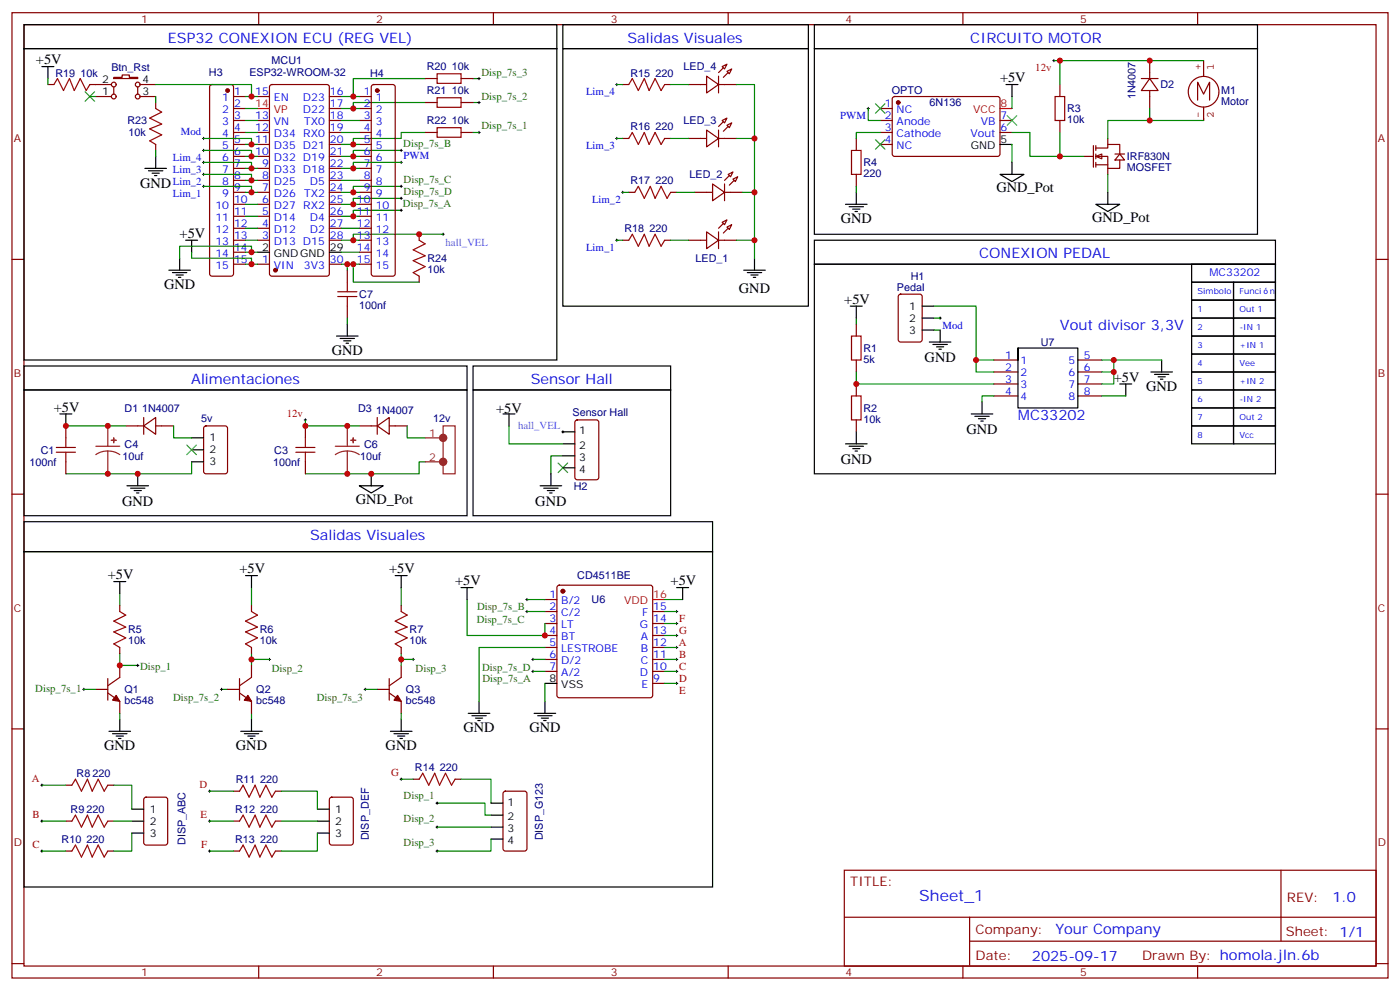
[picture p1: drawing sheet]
<svg xmlns="http://www.w3.org/2000/svg" width="412mm" height="292mm" viewBox="0 0 412 292" stroke-linecap="round" stroke-linejoin="round" font-family="sans-serif">
<g fill="none" stroke="#870000" stroke-width=".35">
<path d="M3.5 3.7h405.4v284.4h-405.4zM7.1 7.3h398.2v277.3h-398.2zM76.2 3.7v3.6M145.3 3.7v3.6M212.7 19.6l1.4-.7-.7 1.4zM214.5 3.7v3.6M283.6 3.7v3.6M338.7 17.9v5.2M352.8 3.7v3.6M14.1 24.9h1.8M26.5 24.9h6.3M28.2 28.4h4.6"/>
<path d="M33.5 22.8h2.5v-.7h2.1v.7h2.5v.3h-7.1zM33.5 25.6v2.1M40.6 25.6v2.1M41.3 24.9h4.6M41.3 28.4h4.6M45.9 30.2v1.8M62 25.1l.4-.2h5.7l.5 .2 .2 .5v55l-.2 .5-.5 .3h-5.7l-.5-.3-.2-.5v-55zM68.8 32h3.5M68.8 35.5h3.5M68.8 39h3.5M68.8 28.4h3.5M75.8 35.5h3.6"/>
<path d="M75.8 39h3.6M75.8 28.4h3.6M79.6 25.1l.5-.2h16.2l.7 .4v55.3l-.4 .7-16.5 .1-.7-.5v-55.3zM97 32h3.5M97 35.5h3.5M97 39h3.5M97 28.4h3.5M105.8 32h3.6M105.8 35.5h3.6M105.8 39h3.6M105.8 28.4h3.6M109.6 25.1l.5-.2h5.6l.5 .2 .2 .5v55l-.2 .5-.5 .3h-5.6l-.5-.3-.2-.5v-55z"/>
<path d="M125.2 39h3.6M125.2 23.1h3.6M125.2 30.2h3.6M135.8 39h3.5M135.8 23.1h3.5M135.8 30.2h3.5M183.4 24.9h1.8M195.8 24.9h1.8M202.8 24.9h5.3M208.1 22.4l3.6 2.5-3.6 2.5zM208.1 38.3l3.6 2.5-3.6 2.5zM211.7 24.9h5.3"/>
<path d="M211.7 22.4v5M211.7 38.3v5M212.7 35.5l1.4-.7-.7 1.4zM214.1 21l1.4-.7-.7 1.4zM214.1 36.9l1.4-.7-.7 1.4zM259.3 32h3.5M259.3 35.5h3.5M259.3 39h3.5M263.1 28.6l.4-.2 30.6 .1 .5 .6-.1 16.5-.6 .5-30.6-.1-.5-.6v-16.3zM294.6 35.5h3.5M294.6 39h3.5M312.2 24.9v3.5"/>
<path d="M312.2 35.5v3.5M336.2 23.1h4.9M338.7 23.1l2.4 3.6h-4.9zM338.7 26.7v5.3M45.9 42.5v1.8M68.8 42.5h3.5M68.8 46.1h3.5M68.8 56.7h3.5M68.8 53.1h3.5M68.8 49.6h3.5M75.8 42.5h3.6M75.8 46.1h3.6"/>
<path d="M75.8 56.7h3.6M75.8 53.1h3.6M75.8 49.6h3.6M97 42.5h3.5M97 46.1h3.5M97 56.7h3.5M97 53.1h3.5M97 49.6h3.5M105.8 42.5h3.6M105.8 46.1h3.6M105.8 56.7h3.6M105.8 53.1h3.6"/>
<path d="M105.8 49.6h3.6M183.4 40.8h1.8M185.2 56.7h1.8M195.8 40.8h1.8M197.6 56.7h1.7M202.8 40.8h5.3M204.6 56.7h5.3M209.9 54.2l3.5 2.5-3.5 2.4zM211.7 40.8h5.3M213.4 56.7h5.3M213.4 54.2v4.9M214.5 51.4l1.4-.7-.7 1.4z"/>
<path d="M215.9 52.8l1.4-.7-.7 1.4zM252.2 40.8v3.5M252.2 51.4v3.5M259.3 42.5h3.5M319.3 46.1h2.8M322.1 42.9v6.3M322.8 46.1h3.5v3.5h3.5v-2.5M322.8 43.6h3.5v-1.1h3.5v2.9M322.8 46.1l1.8-.7v1.4zM322.8 42.9v1.4M322.8 45.4v1.4M322.8 47.8v1.4"/>
<path d="M322.8 48.5h3.5M326.3 40.8v1.7M326.3 49.6v1.8M328.4 45.4h2.9M329.8 45.4l1.5 1.7h-2.9zM3.5 76.4h3.6M68.8 70.8h3.5M68.8 77.8h3.5M68.8 67.2h3.5M68.8 63.7h3.5M68.8 60.2h3.5M68.8 74.3h3.5"/>
<path d="M75.8 70.8h3.6M75.8 77.8h3.6M75.8 67.2h3.6M75.8 63.7h3.6M75.8 60.2h3.6M97 70.8h3.5M97 77.8h3.5M97 67.2h3.5M97 63.7h3.5M97 60.2h3.5M102.3 79.6v3.5M105.8 70.8h3.6"/>
<path d="M105.8 77.8h3.6M105.8 67.2h3.6M105.8 63.7h3.6M105.8 60.2h3.6M105.8 74.3h3.6M123.5 69v1.8M183.4 70.8h1.8M195.8 70.8h1.8M202.8 70.8h5.3M208.1 68.3l3.6 2.5-3.6 2.4zM211.7 68.3v4.9M211.7 70.8h5.3"/>
<path d="M212.7 65.5l1.4-.7-.7 1.4zM214.1 66.9l1.4-.7-.7 1.4zM405.3 76.4h3.6M102.3 90.2v3.5M123.5 81.4v1.7M252.2 95.5v3.5M264.8 86.8l.5-.2h5.6l.7 .5v12.9l-.4 .7-5.9 .1-.7-.5v-13zM252.2 106v3.6M252.2 113.1v3.5M292.8 106h7.1M292.8 109.6h7.1M292.8 113.1h7.1"/>
<path d="M292.8 116.6h7.1M317.5 106h7.1M317.5 109.6h7.1M317.5 113.1h7.1M317.5 116.6h7.1M19.4 125.4v3.6M19.4 136v3.6M37 125.4h5.3M42.3 125.4l3.6-2.4v4.9zM42.3 123v4.9M45.9 125.4h5.3M60.2 125.7l.5-.3h5.6l.7 .5v13l-.4 .6-5.9 .1-.7-.5v-12.9z"/>
<path d="M90 125.4v3.6M90 136v3.6M105.8 125.4h5.3M111.1 125.4l3.6-2.4v4.9zM111.1 123v4.9M114.7 125.4h5.2M169.6 123.9l.4-.2h5.7l.6 .4 .1 16.5-.5 .7h-5.9l-.6-.4-.1-16.5zM252.2 123.7v3.5M3.5 145.6h3.6M405.3 145.6h3.6M35.3 178.4v1.7M74.1 178.4v1.7"/>
<path d="M118.2 178.4v1.7M160.5 176.6h3.5M164.3 172.6l.4-.2h26.9l.5 .2 .2 .5v31.7l-.3 .5-.4 .2h-26.9l-.5-.2-.2-.5v-31.7zM31.7 199.9v6.3M35.3 190.7v1.8M35.3 196v3.5l-3.6 2.5M70.6 199.9v6.3M74.1 190.7v1.8M74.1 196v3.5l-3.5 2.5M114.7 199.9v6.3M118.2 190.7v1.8M118.2 196v3.5l-3.5 2.5"/>
<path d="M160.5 180.1h3.5M160.5 183.7h3.5M160.5 187.2h3.5M160.5 190.7h3.5M160.5 194.2h3.5M160.5 197.8h3.5M192.3 180.1h3.5M192.3 183.7h3.5M192.3 187.2h3.5M192.3 190.7h3.5M192.3 194.2h3.5M192.3 197.8h3.5"/>
<path d="M3.5 214.7h3.6M28.2 203.1h3.5M31.7 204.1l3.6 2.5v3.5M67 203.1h3.6M70.6 204.1l3.5 2.5v3.5M111.1 203.1h3.6M114.7 204.1l3.5 2.5v3.5M192.3 201.3h3.5M405.3 214.7h3.6M19.4 231.3h1.8M31.7 231.3h1.8M42.6 235l.4-.2h5.7l.6 .4 .1 13-.5 .7h-5.9l-.6-.4-.1-13z"/>
<path d="M68.8 233h1.8M81.1 233h1.8M97.2 235l.5-.2h5.7l.6 .4 .1 13-.5 .7h-5.9l-.6-.4-.1-13zM121.7 229.5h1.8M134.1 229.5h1.7M148.4 233.3l.5-.3h5.6l.7 .5v16.5l-.4 .6-5.9 .1-.7-.5v-16.4zM19.4 241.9h1.8M19.4 250.7h1.8M31.7 241.9h1.8M31.7 250.7h1.8M68.8 241.9h1.8M68.8 250.7h1.8"/>
<path d="M81.1 241.9h1.8M81.1 250.7h1.8M248.7 256.3h156.6v28.3h-156.6zM377.3 256.4v20.8M248.7 270.2h156.5M285.6 277.2h119.6M285.6 270.2v14.1M3.5 283.8h3.6M76.2 284.6v3.5M145.3 284.6v3.5M214.5 284.6v3.5M283.6 284.6v3.5"/>
<path d="M352.8 284.6v3.5M405.3 283.8h3.6"/>
<circle cx="33.5" cy="24.9" r=".71"/>
<circle cx="33.5" cy="28.4" r=".71"/>
<circle cx="40.6" cy="24.9" r=".71"/>
<circle cx="40.6" cy="28.4" r=".71"/>
</g>
<g fill="#870000" stroke="#870000" stroke-width=".35">
<path d="M213.1 22.8l1.4-1.4z"/>
<path d="M211.7 21.4l1.4-1.4z"/>
<path d="M213.1 38.7l1.4-1.4z"/>
<path d="M211.7 37.3l1.4-1.5z"/>
<path d="M213.1 68.7l1.4-1.5z"/>
<path d="M213.1 65.8l-1.4 1.4z"/>
<path d="M214.8 54.5l1.5-1.4z"/>
<path d="M213.4 53.1l1.4-1.4z"/>
<path d="M34.2 204.8l1.1 1.8-2.1-.4z"/>
<path d="M73 204.8l1.1 1.8-2.1-.4z"/>
<path d="M117.1 204.8l1.1 1.8-2.1-.4z"/>
<circle cx="264.6" cy="30.2" r=".53"/>
<circle cx="81.1" cy="79.6" r=".53"/>
<circle cx="165.8" cy="174.1" r=".53"/>
<circle cx="111.1" cy="26.7" r=".53"/>
<circle cx="67" cy="26.7" r=".53"/>
</g>
<g fill="none" stroke="#000" stroke-width=".35">
<path d="M7.1 7.3h156.9v7h-156.9zM7.1 14.3h156.9v91.7h-156.9zM12.3 19.6h3.6M14.1 19.6v3.5M165.8 7.3h72.3v7h-72.3zM165.8 14.3h72.3v75.9h-72.3zM239.9 7.3h130.5v7h-130.5zM239.9 14.3h130.5v54.7h-130.5zM296.3 24.9h3.6M298.1 24.9v3.5M42.7 49.6h6.3M43.7 50.3h4.3"/>
<path d="M44.8 51h2.1M45.5 51.7h.7M45.9 46.1v3.5M252.2 56.7v3.5M294.6 51.4h7l-3.5 2.1zM294.6 42.5h3.5M298.1 47.8v3.6M326.3 56.7v3.5M49.7 79.6h6.4M52.9 76.1v3.5M54.7 70.8h3.5M56.4 70.8v3.5"/>
<path d="M75.8 74.3h3.6M97 74.3h3.5M219.1 79.6h6.3M222.2 76.1v3.5M239.9 70.8h135.8v7h-135.8zM239.9 77.8h135.8v61.8h-135.8zM249.1 60.2h6.3M250.1 60.9h4.3M251.2 61.6h2.1M251.9 62.3h.7M322.8 60.2h7l-3.5 2.1zM351 77.8h24.7v5.3h-24.7z"/>
<path d="M50.8 80.3h4.2M51.9 81h2.1M52.6 81.7h.7M99.1 99h6.4M100.2 99.7h4.2M102.3 95.5v3.5M220.1 80.3h4.3M221.2 81h2.1M221.9 81.7h.7M250.5 90.2h3.5M252.2 90.2v3.5M271.6 97.2h3.6"/>
<path d="M271.6 90.2h3.6M271.6 93.7h3.6M276.9 97.2v3.6M351 83.1h12.4v5.3h-12.4zM351 88.4h12.4v5.3h-12.4zM351 93.7h12.4v5.3h-12.4zM351 99h12.4v5.3h-12.4zM363.4 99h12.3v5.3h-12.3zM363.4 93.7h12.3v5.3h-12.3zM363.4 88.4h12.3v5.3h-12.3zM363.4 83.1h12.3v5.3h-12.3zM7.1 114.9h130.5v37h-130.5z"/>
<path d="M7.1 107.8h130.5v7.1h-130.5zM101.2 100.4h2.2M102 101.1h.7M139.3 107.8h58.3v7.1h-58.3zM139.3 114.9h58.3v37h-58.3zM273.8 100.8h6.3M274.8 101.5h4.2M275.9 102.2h2.1M276.6 102.9h.7M289.3 118.4v3.5M299.9 102.5v17.7h17.6v-17.7h-17.6v3.5M329.8 113.1h3.6"/>
<path d="M331.6 113.1v3.5M339 109.6h6.4M340.1 110.3h4.2M341.1 111h2.2M341.8 111.7h.7M342.2 106v3.6M351 104.3h12.4v5.3h-12.4zM351 109.6h12.4v5.3h-12.4zM351 114.9h12.4v5.3h-12.4zM363.4 114.9h12.3v5.3h-12.3zM363.4 109.6h12.3v5.3h-12.3zM363.4 104.3h12.3v5.3h-12.3z"/>
<path d="M17.6 121.9h3.6M19.4 121.9v3.5M40.6 139.6v3.5M56.4 136h3.6M56.4 129h3.6M56.4 132.5h3.6M109.4 139.6v3.5M148.2 121.9h3.5M149.9 121.9v3.5M162.3 139.6v3.5M165.8 127.2h3.5M165.8 130.7h3.5"/>
<path d="M165.8 134.3h3.5M165.8 137.8h3.5M249.1 130.7h6.3M250.1 131.4h4.3M251.2 132.2h2.1M251.9 132.9h.7M252.2 127.2v3.5M286.1 121.9h6.4M287.2 122.6h4.2M288.2 123.3h2.1M288.9 124h.7M351 120.2h12.4v5.2h-12.4z"/>
<path d="M351 125.4h12.4v5.3h-12.4zM363.4 125.4h12.3v5.3h-12.3zM363.4 120.2h12.3v5.2h-12.3zM7.1 153.7h202.8v8.8h-202.8zM37.4 143.1h6.3M38.5 143.8h4.2M39.5 144.5h2.1M40.2 145.2h.7M105.8 143.1h7.1l-3.5 2.1zM159.1 143.1h6.4M160.2 143.8h4.2M161.2 144.5h2.1"/>
<path d="M161.9 145.2h.7M7.1 162.5h202.8v98.8h-202.8zM33.5 171.3h3.5M35.3 171.3v3.5M72.3 169.5h3.5M74.1 169.5v3.6M116.4 169.5h3.5M118.2 169.5v3.6M135.8 173.1h3.5M137.6 173.1v3.5M199.3 173.1h3.5M201.1 173.1v3.5"/>
<path d="M32.1 215.4h6.4M33.2 216.1h4.2M34.2 216.8h2.1M34.9 217.5h.7M35.3 211.9v3.5M70.9 215.4h6.4M72 216.1h4.2M73 216.8h2.1M73.7 217.5h.7M74.1 211.9v3.5M115 215.4h6.4M116.1 216.1h4.2"/>
<path d="M117.1 216.8h2.1M117.8 217.5h.7M118.2 211.9v3.5M137.9 210.1h6.4M139 210.8h4.2M140.1 211.5h2.1M140.8 212.2h.7M141.1 206.6v3.5M157.3 210.1h6.4M158.4 210.8h4.2M159.5 211.5h2.1M160.2 212.2h.7"/>
<path d="M160.5 201.3h3.5M160.5 206.6v3.5M38.8 238.3h3.5M93.5 238.3h3.5M144.6 236.6h3.6M38.8 245.4h3.5M38.8 241.9h3.5M93.5 245.4h3.5M93.5 241.9h3.5M144.6 240.1h3.6M144.6 243.6h3.6M144.6 247.2h3.6"/>
</g>
<path d="M75.8 32h3.6M294.6 32h3.5M192.3 176.6h3.5" fill="none" stroke="#f00" stroke-width=".35"/>
<g fill="none" stroke="#008700" stroke-width=".35">
<path d="M310.4 17.9h1.8v7M312.2 17.9h42.3M14.1 23.1v1.8M26.5 28.4h1.7M45.9 24.9h28.2v3.5M45.9 28.4v1.8M72.3 28.4h3.5M72.3 32h3.5M72.3 35.5h3.5M72.3 39h3.5M100.5 35.5h5.3M100.5 39h5.3"/>
<path d="M104.1 28.4h1.7M104.1 32h1.7M125.2 39h-7v1.8h-14.1v1.7h-3.6M125.2 23.1h-21.1v5.3h-3.6M125.2 30.2h-21.1v1.8h-3.6M139.3 39h1.8M139.3 23.1h1.8M139.3 30.2h1.8M181.7 24.9h1.7M197.6 24.9h5.2M217 24.9h5.2v45.9h-5.2M255.8 32v3.5h3.5"/>
<path d="M259.3 39h-7.1v1.8M298.1 28.4v3.6M298.1 39h5.3v7.1h8.8M312.2 39v7.1h7.1M338.7 32v3.5h15.8M338.7 35.5h-12.4v5.3M45.9 44.3v1.8M60 40.8h14.1v1.7h1.7M60 44.3h14.1v1.8M60 47.8h14.1v1.8M60 51.4h14.1v1.7M60 54.9h14.1v1.8"/>
<path d="M72.3 56.7h3.5M72.3 46.1h3.5M72.3 49.6h3.5M72.3 53.1h3.5M72.3 42.5h1.8M100.5 49.6h3.6M100.5 53.1h5.3M104.1 56.7h1.7M104.1 46.1h1.7M104.1 42.5h1.7M118.2 44.3h-14.1v1.8h-3.6M118.2 54.9h-14.1v1.8h-3.6"/>
<path d="M118.2 58.4h-14.1v1.8h-3.6M118.2 47.8h-14.1v1.8h1.7M181.7 40.8h1.7M183.4 56.7h1.8M197.6 40.8h5.2M199.3 56.7h5.3M217 40.8h5.2M218.7 56.7h3.5M252.2 54.9v1.8M298.1 42.5v5.3M326.3 51.4v5.3M56.4 74.3v1.8h17.7v1.7"/>
<path d="M72.3 70.8h3.5M72.3 60.2h3.5M72.3 63.7h3.5M72.3 67.2h3.5M72.3 77.8h3.5M72.3 74.3h3.5M74.1 74.3v-1.8h-21.2v3.6M100.5 77.8h3.6v5.3h19.4M100.5 67.2h5.3M100.5 74.3h5.3M102.3 77.8v1.8M104.1 70.8h1.7"/>
<path d="M104.1 60.2h1.7M104.1 63.7h1.7M104.1 77.8h1.7M118.2 61.9h-14.1v1.8h-3.6M130.5 69h-26.4v1.8h-3.6M181.7 70.8h1.7M197.6 70.8h5.2M222.2 70.8v5.3M102.3 93.7v1.8M252.2 93.7v1.8M275.2 90.2h12.3v19.4h5.3M275.2 97.2h1.7"/>
<path d="M275.2 93.7h1.7M252.2 109.6v3.5h40.6M287.5 106h5.3M292.8 116.6h-3.5v1.8M324.6 109.6h3.5v3.5h-3.5M324.6 106h3.5v3.6M324.6 116.6h7M328.1 106h14.1M19.4 125.4h17.6M51.2 125.4v3.6h5.2M56.4 136v3.6h-37M90 123.7v1.7h15.8"/>
<path d="M119.9 125.4v3.6h5.3M125.2 136h-1.7v3.6h-33.5M149.9 125.4v5.3h15.9M165.8 134.3h-3.5v5.3M35.3 174.8v3.6M74.1 173.1v5.3M118.2 173.1v5.3M137.6 176.6v10.6h22.9v-3.5M155.2 176.6h5.3M195.8 176.6h5.3M35.3 192.5v3.5h5.3M74.1 194.2h5.3"/>
<path d="M74.1 192.5v3.5M118.2 194.2h3.5M118.2 192.5v3.5M155.2 180.1h5.3M157 194.2h3.5M157 197.8h3.5M160.5 190.7h-19.4v15.9M195.8 180.1h3.5M195.8 194.2h3.5M195.8 197.8h3.5M195.8 190.7h3.5M195.8 187.2h3.5"/>
<path d="M195.8 183.7h3.5M24.7 203.1h3.5M35.3 210.1v1.8M65.3 203.1h1.7M74.1 210.1v1.8M107.6 203.1h3.5M118.2 210.1v1.8M160.5 201.3v5.3M195.8 201.3h3.5M12.3 231.3h7.1M33.5 231.3h5.3v7M61.7 233h7.1"/>
<path d="M82.9 233h10.6v5.3M118.2 229.5h3.5M128.8 236.6h14.1v3.5h1.7M135.8 229.5h8.8v7.1M12.3 241.9h7.1M12.3 250.7h7.1M33.5 241.9h5.3M38.8 245.4v5.3h-5.3M61.7 241.9h7.1M61.7 250.7h7.1M82.9 241.9h10.6M93.5 245.4v5.3h-10.6"/>
<path d="M128.8 243.6h15.8M144.6 247.2v3.5h-15.8"/>
</g>
<g fill="none" stroke="#a10000" stroke-width=".35">
<path d="M15.9 24.9l1-1.8 1.8 3.6 1.8-3.6 1.4 3.6 1.7-3.6 1.8 3.6 1.1-1.8M45.9 32l1.7 1-3.5 1.8 3.5 1.7-3.5 1.5 3.5 1.7-3.5 1.8 1.8 1M128.8 37.6h7v2.8h-7zM128.8 28.8h7v2.8h-7zM128.8 21.7h7v2.9h-7zM185.2 24.9l1.1-1.8 1.7 3.6 1.8-3.6 1.4 3.6 1.8-3.6 1.7 3.6 1.1-1.8M310.8 28.4h2.8v7.1h-2.8zM185.2 40.8l1.1-1.8 1.7 3.5 1.8-3.5 1.4 3.5 1.8-3.5 1.7 3.5 1.1-1.7M187 56.7l1-1.8 1.8 3.5 1.8-3.5 1.4 3.5 1.7-3.5 1.8 3.5 1.1-1.7M250.8 44.3h2.8v7.1h-2.8zM123.5 70.8l1.7 1-3.5 1.8 3.5 1.8-3.5 1.4 3.5 1.7-3.5 1.8 1.8 1.1M185.2 70.8l1.1-1.8 1.7 3.5 1.8-3.5 1.4 3.5 1.8-3.5 1.7 3.5 1.1-1.7"/>
<path d="M99.5 85.9h5.6M99.5 87.3h5.6M102.3 83.1v2.8M102.3 87.3v2.9M250.8 99h2.8v7h-2.8zM250.8 116.6h2.8v7.1h-2.8zM16.6 131.8h5.6M16.6 133.2h5.6M19.4 129v2.8M19.4 133.2v2.8M87.1 131.8h5.7M87.1 133.2h5.7"/>
<path d="M90 129v2.8M90 133.2v2.8M35.3 180.1l1.7 1.1-3.5 1.8 3.5 1.7-3.5 1.4 3.5 1.8-3.5 1.8 1.8 1M74.1 180.1l1.7 1.1-3.5 1.8 3.5 1.7-3.5 1.4 3.5 1.8-3.5 1.8 1.8 1M118.2 180.1l1.7 1.1-3.5 1.8 3.5 1.7-3.5 1.4 3.5 1.8-3.5 1.8 1.8 1M21.2 231.3l1-1.8 1.8 3.5 1.8-3.5 1.4 3.5 1.7-3.5 1.8 3.5 1-1.7M70.6 233l1-1.7 1.8 3.5 1.7-3.5 1.5 3.5 1.7-3.5 1.8 3.5 1-1.8M123.5 229.5l1-1.7 1.8 3.5 1.8-3.5 1.4 3.5 1.7-3.5 1.8 3.5 1.1-1.8M21.2 241.9l1-1.8 1.8 3.5 1.8-3.5 1.4 3.5 1.7-3.5 1.8 3.5 1-1.7M21.2 250.7l1-1.8 1.8 3.5 1.8-3.5 1.4 3.5 1.7-3.5 1.8 3.5 1-1.7M70.6 250.7l1-1.8 1.8 3.5 1.7-3.5 1.5 3.5 1.7-3.5 1.8 3.5 1-1.7M70.6 241.9l1-1.8 1.8 3.5 1.7-3.5 1.5 3.5 1.7-3.5 1.8 3.5 1-1.7"/>
</g>
<g fill="none" stroke="#000" stroke-width=".29">
<path d="M310.1 17.9h.7M310.4 17.5v.7M140.8 23.1h.7M140.8 30.2h.7M140.8 39h.7M141.1 22.8v.7M141.1 29.8v.8M141.1 38.7v.7M181.3 24.9h.7M181.7 24.6v.7M255.4 32h.7M255.8 31.6v.7"/>
<path d="M59.6 40.8h.7M59.6 47.8h.7M59.6 44.3h.7M59.6 54.9h.7M59.6 51.4h.7M60 40.4v.7M60 44v.7M60 47.5v.7M60 51v.7M60 54.5v.7M117.8 47.8h.7M117.8 58.4h.7"/>
<path d="M117.8 44.3h.7M117.8 54.9h.7M118.2 44v.7M118.2 47.5v.7M118.2 54.5v.7M118.2 58.1v.7M181.3 40.8h.7M181.7 40.4v.7M183.1 56.7h.7M183.4 56.3v.7M117.8 61.9h.7M118.2 61.6v.7"/>
<path d="M130.2 69h.7M130.5 68.7v.7M181.3 70.8h.7M181.7 70.4v.7M276.6 93.7h.7M276.9 93.3v.8M89.6 123.7h.7M90 123.3v.7M165.5 127.2h.7M165.8 126.9v.7M154.9 176.6h.7M155.2 176.2v.8"/>
<path d="M155.2 179.8v.7M199.3 179.8v.7M40.2 196h.7M40.6 195.7v.7M79 194.2h.7M79.4 193.9v.7M121.4 194.2h.7M121.7 193.9v.7M154.9 180.1h.7M156.6 197.8h.7M156.6 194.2h.7M157 193.9v.7"/>
<path d="M157 197.4v.7M199 197.8h.7M199 180.1h.7M199 194.2h.7M199 183.7h.7M199 190.7h.7M199 187.2h.7M199.3 183.3v.7M199.3 186.8v.7M199.3 190.4v.7M199.3 193.9v.7M199.3 197.4v.7"/>
<path d="M24.3 203.1h.7M24.7 202.7v.7M64.9 203.1h.7M65.3 202.7v.7M107.2 203.1h.7M107.6 202.7v.7M199 201.3h.7M199.3 200.9v.7M12 231.3h.7M12.3 230.9v.7M61.4 233h.7M61.7 232.7v.7"/>
<path d="M117.8 229.5h.7M118.2 229.2v.7M128.4 236.6h.7M128.8 236.2v.7M12 241.9h.7M12 250.7h.7M12.3 241.5v.7M12.3 250.3v.7M61.4 241.9h.7M61.4 250.7h.7M61.7 241.5v.7M61.7 250.3v.7"/>
<path d="M128.4 250.7h.7M128.4 243.6h.7M128.8 243.3v.7M128.8 250.3v.7"/>
</g>
<path d="M25 27l2.9 2.8M27.9 27l-2.9 2.8M257.9 30.6l2.8 2.8M260.7 30.6l-2.8 2.8M296.7 34.1l2.8 2.8M299.5 34.1l-2.8 2.8M257.9 41.1l2.8 2.9M260.7 41.1l-2.8 2.9M55 131.1l2.9 2.8M57.9 131.1l-2.9 2.8M164.4 136.4l2.8 2.8M167.2 136.4l-2.8 2.8" fill="none" stroke="#3c3" stroke-width=".35"/>
<path d="M354.5 17.9v4.6M352.8 29.5v-5.3l1.7 3.5 1.8-3.5v5.3M354.5 31.5v4M359.1 27a4.5 4.5 0 0 0-6.5-4 4.5 4.5 0 0 0-.9 7.6 4.5 4.5 0 0 0 7.2-2.6l.2-.8" fill="none" stroke="#850000" stroke-width=".35"/>
<g fill="none" stroke="#8c2424" stroke-width=".35">
<path d="M28.2 131.4h7.1M31.7 132.9l-1.8 .2-1.7 .8M31.7 132.9l1.9 .2 1.7 .8M31.7 125.4v6M31.7 132.9v6.7M98.8 131.4h7M102.3 132.9l-1.8 .2-1.7 .8M102.3 132.9l1.9 .2 1.6 .8M102.3 125.4v6M102.3 132.9v6.7M125.2 129h5.3M125.2 136h5.3"/>
<path d="M130.5 125.4h3.6v14.2h-3.6z"/>
</g>
<g fill="#8c2424" stroke="#8c2424" stroke-width=".35">
<path d="M32.8 129.7h1.4z"/>
<path d="M33.5 129v1.4z"/>
<path d="M103.4 129.7h1.4z"/>
<path d="M104 129l.1 1.4z"/>
<circle cx="130.5" cy="136" r="1.06"/>
<circle cx="130.5" cy="129" r="1.06"/>
</g>
<g fill="#c00">
<circle cx="312.2" cy="46.1" r=".88"/>
<circle cx="338.7" cy="35.5" r=".88"/>
<circle cx="312.2" cy="17.9" r=".88"/>
<circle cx="338.7" cy="17.9" r=".88"/>
<circle cx="35.3" cy="196" r=".88"/>
<circle cx="118.2" cy="194.2" r=".88"/>
<circle cx="160.5" cy="187.2" r=".88"/>
<circle cx="102.3" cy="125.4" r=".88"/>
<circle cx="102.3" cy="139.6" r=".88"/>
<circle cx="90" cy="125.4" r=".88"/>
<circle cx="31.8" cy="139.6" r=".88"/>
<circle cx="31.8" cy="125.4" r=".88"/>
<circle cx="109.4" cy="139.6" r=".88"/>
<circle cx="40.6" cy="139.6" r=".88"/>
<circle cx="19.4" cy="125.4" r=".88"/>
<circle cx="222.3" cy="56.7" r=".88"/>
<circle cx="222.3" cy="40.8" r=".88"/>
<circle cx="222.3" cy="70.8" r=".88"/>
<circle cx="74.1" cy="42.5" r=".88"/>
<circle cx="74.1" cy="46.1" r=".88"/>
<circle cx="74.1" cy="49.6" r=".88"/>
<circle cx="74.1" cy="53.1" r=".88"/>
<circle cx="74.1" cy="56.7" r=".88"/>
<circle cx="74.1" cy="28.4" r=".88"/>
<circle cx="74.1" cy="77.8" r=".88"/>
<circle cx="74.1" cy="74.3" r=".88"/>
<circle cx="104.1" cy="28.4" r=".88"/>
<circle cx="104.1" cy="32" r=".88"/>
<circle cx="104.1" cy="42.5" r=".88"/>
<circle cx="104.1" cy="46.1" r=".88"/>
<circle cx="104.1" cy="56.7" r=".88"/>
<circle cx="104.1" cy="60.2" r=".88"/>
<circle cx="104.1" cy="63.7" r=".88"/>
<circle cx="104.1" cy="70.8" r=".88"/>
<circle cx="104.1" cy="49.6" r=".88"/>
<circle cx="123.5" cy="69" r=".88"/>
<circle cx="104.1" cy="77.8" r=".88"/>
<circle cx="102.3" cy="77.8" r=".88"/>
<circle cx="74.1" cy="194.2" r=".88"/>
<circle cx="252.2" cy="113.1" r=".88"/>
<circle cx="287.5" cy="106" r=".88"/>
<circle cx="328.1" cy="109.6" r=".88"/>
<circle cx="328.1" cy="106" r=".88"/>
</g>
<text font-size="4.6" fill="#00f" x="270.8" y="265.4">Sheet_1</text>
<g font-size="4.2" fill="#00f">
<text x="49.5" y="12.6">ESP32 CONEXION ECU (REG VEL)</text>
<text x="184.8" y="12.6">Salidas Visuales</text>
<text x="285.8" y="12.6">CIRCUITO MOTOR</text>
<text x="288.5" y="76.1">CONEXION PEDAL</text>
<text x="312.2" y="97.2">Vout divisor 3,3V</text>
<text x="56.3" y="113.1">Alimentaciones</text>
<text x="156.3" y="113.1">Sensor Hall</text>
<text x="299.9" y="123.7">MC33202</text>
<text x="91.3" y="159">Salidas Visuales</text>
<text x="392.5" y="265.6">1.0</text>
<text x="310.9" y="275.2">Your Company</text>
<text x="304" y="283">2025-09-17</text>
</g>
<g font-size="4.2">
<text x="10.6" y="18.9">+5V</text>
<text x="294.6" y="24.2">+5V</text>
<text x="41.3" y="55.2">GND</text>
<text x="293.5" y="56.7">GND_Pot</text>
<text x="247.6" y="65.8">GND</text>
<text x="321.7" y="65.5">GND_Pot</text>
<text x="52.9" y="70.1">+5V</text>
<text x="48.3" y="85.2">GND</text>
<text x="217.7" y="86.3">GND</text>
<text x="248.7" y="89.5">+5V</text>
<text x="97.7" y="104.6">GND</text>
<text x="272.4" y="106.8">GND</text>
<text x="328.1" y="112.4">+5V</text>
<text x="337.6" y="115.2">GND</text>
<text x="15.9" y="121.2">+5V</text>
<text x="146.1" y="121.6">+5V</text>
<text x="284.7" y="127.9">GND</text>
<text x="247.6" y="136.7">GND</text>
<text x="36" y="149.1">GND</text>
<text x="104.8" y="148.4">GND_Pot</text>
<text x="157.7" y="149.1">GND</text>
<text x="31.7" y="170.6">+5V</text>
<text x="70.6" y="168.8">+5V</text>
<text x="114.7" y="168.8">+5V</text>
<text x="134.1" y="172.4">+5V</text>
<text x="197.6" y="172.4">+5V</text>
<text x="136.5" y="215.8">GND</text>
<text x="155.9" y="215.8">GND</text>
<text x="30.7" y="221.1">GND</text>
<text x="69.5" y="221.1">GND</text>
<text x="113.6" y="221.1">GND</text>
</g>
<g font-size="3.9" fill="#800">
<text x="250.5" y="260.9">TITLE:</text>
<text x="379.1" y="265.6">REV:</text>
<text x="287.4" y="275.1">Company:</text>
<text x="378.7" y="275.7">Sheet: 1/1</text>
<text x="287.4" y="282.8">Date:</text>
<text x="336.4" y="282.9">Drawn By: homola.jln.6b</text>
</g>
<g font-size="3.2" fill="#800">
<text x="41.6" y="6.7">1</text>
<text x="110.8" y="6.7">2</text>
<text x="179.9" y="6.7">3</text>
<text x="249.1" y="6.7">4</text>
<text x="318.2" y="6.7">5</text>
<text x="4.1" y="41.8">A</text>
<text x="405.9" y="41.8">A</text>
<text x="4.1" y="111">B</text>
<text x="405.9" y="111">B</text>
<text x="4.1" y="180.1">C</text>
<text x="405.9" y="180.1">C</text>
<text x="4.1" y="249.3">D</text>
<text x="405.9" y="249.3">D</text>
<text x="41.6" y="287.5">1</text>
<text x="110.8" y="287.5">2</text>
<text x="179.9" y="287.5">3</text>
<text x="249.1" y="287.5">4</text>
<text x="318.2" y="287.5">5</text>
</g>
<g font-size="3.2" fill="#000080">
<text x="16.4" y="22.5">R19</text>
<text x="23.8" y="22.5">10k</text>
<text x="32.8" y="21">Btn_Rst</text>
<text x="61.5" y="22.5">H3</text>
<text x="73.5" y="22.5">ESP32-WROOM-32</text>
<text x="80" y="19">MCU1</text>
<text x="109" y="22.5">H4</text>
<text x="125.7" y="20.8">R20</text>
<text x="133.1" y="20.8">10k</text>
<text x="185.7" y="22.6">R15</text>
<text x="193.1" y="22.6">220</text>
<text x="201.3" y="20.7">LED_4</text>
<text x="125.7" y="27.8">R21</text>
<text x="133.1" y="27.8">10k</text>
<text x="262.7" y="27.8">OPTO</text>
<text x="334.5" y="29.3" transform="rotate(-90 334.5 29.3)">1N4007</text>
<text x="341.8" y="26.1">D2</text>
<text x="359.8" y="27.7">M1</text>
<text x="273.8" y="31.3">6N136</text>
<text x="314.3" y="33.1">R3</text>
<text x="359.8" y="30.9">Motor</text>
<text x="37.5" y="36.6">R23</text>
<text x="37.9" y="40.2">10k</text>
<text x="125.7" y="36.6">R22</text>
<text x="133.1" y="36.6">10k</text>
<text x="185.7" y="38.4">R16</text>
<text x="193.1" y="38.4">220</text>
<text x="201.3" y="36.6">LED_3</text>
<text x="314.3" y="36.3">10k</text>
<text x="332" y="47.2">IRF830N</text>
<text x="203.1" y="52.5">LED_2</text>
<text x="254.4" y="52.1">220</text>
<text x="254.4" y="49">R4</text>
<text x="332" y="50.4">MOSFET</text>
<text x="185.7" y="54.3">R17</text>
<text x="193.1" y="54.3">220</text>
<text x="184" y="68.4">R18</text>
<text x="191.3" y="68.4">220</text>
<text x="125.9" y="77.2">R24</text>
<text x="204.9" y="77.2">LED_1</text>
<text x="125.9" y="80.4">10k</text>
<text x="268.3" y="82.4">H1</text>
<text x="105.8" y="87.8">C7</text>
<text x="264.2" y="85.6">Pedal</text>
<text x="105.8" y="91">100nf</text>
<text x="306.6" y="101.9">U7</text>
<text x="254.4" y="106.8">5k</text>
<text x="254.4" y="103.7">R1</text>
<text x="36.7" y="121.3">D1</text>
<text x="41.9" y="121.3">1N4007</text>
<text x="59.3" y="124.4">5v</text>
<text x="105.5" y="121.3">D3</text>
<text x="110.8" y="121.9">1N4007</text>
<text x="127.6" y="124.3">12v</text>
<text x="168.6" y="122.6">Sensor Hall</text>
<text x="254.4" y="124.5">10k</text>
<text x="254.4" y="121.3">R2</text>
<text x="36.7" y="131.9">C4</text>
<text x="107.2" y="131.9">C6</text>
<text x="8.7" y="137.1">100nf</text>
<text x="12" y="133.6">C1</text>
<text x="36.1" y="135.4">10uf</text>
<text x="80.4" y="137.1">100nf</text>
<text x="80.8" y="133.6">C3</text>
<text x="106.1" y="135.4">10uf</text>
<text x="169" y="144.2">H2</text>
<text x="170" y="170.7">CD4511BE</text>
<text x="174.3" y="177.7">U6</text>
<text x="37.7" y="189.7">10k</text>
<text x="37.7" y="186.6">R5</text>
<text x="76.6" y="189.7">10k</text>
<text x="76.6" y="186.6">R6</text>
<text x="120.6" y="189.7">10k</text>
<text x="120.6" y="186.6">R7</text>
<text x="36.7" y="207.4">bc548</text>
<text x="36.7" y="204.2">Q1</text>
<text x="75.5" y="207.4">bc548</text>
<text x="75.5" y="204.2">Q2</text>
<text x="119.6" y="207.4">bc548</text>
<text x="119.6" y="204.2">Q3</text>
<text x="122.2" y="227.2">R14</text>
<text x="129.5" y="227.2">220</text>
<text x="22.6" y="228.9">R8</text>
<text x="27.2" y="228.9">220</text>
<text x="69.4" y="230.7">R11</text>
<text x="76.6" y="230.7">220</text>
<text x="20.8" y="239.5">R9</text>
<text x="25.5" y="239.5">220</text>
<text x="69.3" y="239.5">R12</text>
<text x="76.6" y="239.5">220</text>
<text x="18.1" y="248.3">R10</text>
<text x="25.5" y="248.3">220</text>
<text x="54.7" y="248.9" transform="rotate(-90 54.7 248.9)">DISP_ABC</text>
<text x="69.3" y="248.3">R13</text>
<text x="76.6" y="248.3">220</text>
<text x="108.7" y="247.5" transform="rotate(-90 108.7 247.5)">DISP_DEF</text>
<text x="159.9" y="247.5" transform="rotate(-90 159.9 247.5)">DISP_G123</text>
</g>
<g font-size="3.2" fill="#360">
<text x="141.8" y="22.3">Disp_7s_3</text>
<text x="141.8" y="29.3">Disp_7s_2</text>
<text x="141.8" y="38.1">Disp_7s_1</text>
<text x="118.8" y="43.4">Disp_7s_B</text>
<text x="118.9" y="57.5">Disp_7s_D</text>
<text x="118.9" y="54">Disp_7s_C</text>
<text x="118.7" y="61.1">Disp_7s_A</text>
<text x="140.5" y="179.7">Disp_7s_B</text>
<text x="140.4" y="183.5">Disp_7s_C</text>
<text x="41.3" y="197.3">Disp_1</text>
<text x="80.1" y="197.8">Disp_2</text>
<text x="122.4" y="197.8">Disp_3</text>
<text x="142" y="197.6">Disp_7s_D</text>
<text x="10.4" y="203.9">Disp_7s_1</text>
<text x="142.1" y="200.9">Disp_7s_A</text>
<text x="51" y="206.4">Disp_7s_2</text>
<text x="93.3" y="206.4">Disp_7s_3</text>
<text x="118.9" y="235.2">Disp_1</text>
<text x="118.9" y="242.3">Disp_2</text>
<text x="118.9" y="249.3">Disp_3</text>
</g>
<g font-size="3.2" fill="#c00">
<text x="305" y="21">12v</text>
<text x="84.5" y="122.8">12v</text>
<text x="200" y="183.3">F</text>
<text x="199.9" y="190.3">A</text>
<text x="200" y="186.8">G</text>
<text x="200" y="197.4">C</text>
<text x="200" y="193.9">B</text>
<text x="200" y="200.9">D</text>
<text x="200" y="204.5">E</text>
<text x="9.4" y="230.4">A</text>
<text x="58.7" y="232.1">D</text>
<text x="115.2" y="228.6">G</text>
<text x="9.5" y="240.9">B</text>
<text x="59.1" y="240.9">E</text>
<text x="9.5" y="249.7">C</text>
<text x="59.3" y="249.7">F</text>
</g>
<g font-size="3.2" fill="#840000">
<text x="353.8" y="20.6" transform="rotate(-90 353.8 20.6)">+</text>
<text x="357.5" y="20.6" transform="rotate(-90 357.5 20.6)">1</text>
<text x="353.8" y="34.7" transform="rotate(-90 353.8 34.7)">-</text>
<text x="357.5" y="34.7" transform="rotate(-90 357.5 34.7)">2</text>
</g>
<g font-size="3.2">
<text x="30.1" y="28.1">1</text>
<text x="30.1" y="24.6">2</text>
<text x="42" y="28.1">3</text>
<text x="42" y="24.6">4</text>
<text x="286" y="44">GND</text>
<text x="294.7" y="42.2">5</text>
<text x="77.2" y="73.9">2</text>
<text x="80.7" y="75.7">GNDGND</text>
<text x="97.2" y="73.9">29</text>
<text x="267.9" y="91.2">1</text>
<text x="267.9" y="94.8">2</text>
<text x="267.9" y="98.3">3</text>
<text x="61.7" y="130">1</text>
<text x="170.6" y="127.9">1</text>
<text x="61.7" y="137.1">3</text>
<text x="61.7" y="133.6">2</text>
<text x="170.6" y="132.2">2</text>
<text x="170.6" y="135.7">3</text>
<text x="170.6" y="139.2">4</text>
<text x="161.9" y="200.9">8</text>
<text x="165.3" y="202.7">VSS</text>
<text x="44.1" y="239.4">1</text>
<text x="98.8" y="239.4">1</text>
<text x="149.5" y="237.3">1</text>
<text x="44.1" y="242.9">2</text>
<text x="98.8" y="242.9">2</text>
<text x="149.5" y="241.5">2</text>
<text x="149.5" y="245">3</text>
<text x="44.1" y="246.5">3</text>
<text x="98.8" y="246.5">3</text>
<text x="149.5" y="248.6">4</text>
</g>
<g font-size="3.2" fill="#00f">
<text x="65.5" y="29.8">1</text>
<text x="69" y="28.1">1</text>
<text x="75.2" y="28.1">15</text>
<text x="80.7" y="29.8">EN</text>
<text x="89.2" y="29.8">D23</text>
<text x="97.2" y="28.1">16</text>
<text x="107.2" y="28.1">1</text>
<text x="110.7" y="29.8">1</text>
<text x="172.6" y="28">Lim_4</text>
<text x="65.5" y="33.4">2</text>
<text x="69" y="31.6">2</text>
<text x="69" y="35.1">3</text>
<text x="75.2" y="35.1">13</text>
<text x="89.2" y="33.4">D22</text>
<text x="97.2" y="31.6">17</text>
<text x="97.2" y="35.1">18</text>
<text x="107.2" y="31.6">2</text>
<text x="107.2" y="35.1">3</text>
<text x="110.7" y="33.4">2</text>
<text x="247.5" y="35.1">PWM</text>
<text x="260.6" y="31.6">1</text>
<text x="260.6" y="35.1">2</text>
<text x="264.1" y="33.4">NC</text>
<text x="294.7" y="35.1">7</text>
<text x="53.3" y="39.9">Mod</text>
<text x="65.5" y="36.9">3</text>
<text x="65.5" y="40.4">4</text>
<text x="69" y="38.7">4</text>
<text x="75.2" y="38.7">12</text>
<text x="80.7" y="40.4">D34 RX0</text>
<text x="80.7" y="36.9">VN</text>
<text x="89.6" y="36.9">TX0</text>
<text x="97.2" y="38.7">19</text>
<text x="107.2" y="38.7">4</text>
<text x="110.7" y="36.9">3</text>
<text x="110.7" y="40.4">4</text>
<text x="260.6" y="38.7">3</text>
<text x="264.1" y="36.9">Anode</text>
<text x="264.1" y="40.4">Cathode</text>
<text x="285.9" y="40.4">Vout</text>
<text x="288.9" y="36.9">VB</text>
<text x="294.7" y="38.7">6</text>
<text x="50.9" y="47.4">Lim_4</text>
<text x="65.5" y="44">5</text>
<text x="65.5" y="47.5">6</text>
<text x="69" y="42.2">5</text>
<text x="69" y="45.7">6</text>
<text x="75.2" y="45.7">10</text>
<text x="75.2" y="42.2">11</text>
<text x="80.7" y="47.5">D32 D19</text>
<text x="80.7" y="44">D35 D21</text>
<text x="97.2" y="42.2">20</text>
<text x="97.2" y="45.7">21</text>
<text x="107.2" y="42.2">5</text>
<text x="107.2" y="45.7">6</text>
<text x="110.7" y="44">5</text>
<text x="110.7" y="47.5">6</text>
<text x="118.9" y="47">PWM</text>
<text x="172.6" y="43.9">Lim_3</text>
<text x="260.6" y="42.2">4</text>
<text x="264.1" y="44">NC</text>
<text x="50.9" y="50.9">Lim_3</text>
<text x="65.5" y="51">7</text>
<text x="69" y="49.2">7</text>
<text x="69" y="52.8">8</text>
<text x="77.2" y="52.8">8</text>
<text x="77.2" y="49.2">9</text>
<text x="80.7" y="51">D33 D18</text>
<text x="97.2" y="49.2">22</text>
<text x="97.2" y="52.8">23</text>
<text x="107.2" y="49.2">7</text>
<text x="107.2" y="52.8">8</text>
<text x="110.7" y="51">7</text>
<text x="50.9" y="54.5">Lim_2</text>
<text x="50.9" y="58">Lim_1</text>
<text x="65.5" y="54.5">8</text>
<text x="65.5" y="58.1">9</text>
<text x="69" y="56.3">9</text>
<text x="69" y="59.8">10</text>
<text x="77.2" y="59.8">6</text>
<text x="77.2" y="56.3">7</text>
<text x="80.7" y="58.1">D26</text>
<text x="80.7" y="54.5">D25</text>
<text x="89.6" y="58.1">TX2</text>
<text x="91.2" y="54.5">D5</text>
<text x="97.2" y="56.3">24</text>
<text x="97.2" y="59.8">25</text>
<text x="105.2" y="59.8">10</text>
<text x="107.2" y="56.3">9</text>
<text x="110.7" y="54.5">8</text>
<text x="110.7" y="58.1">9</text>
<text x="174.4" y="59.8">Lim_2</text>
<text x="63.5" y="61.6">10</text>
<text x="63.5" y="65.1">11</text>
<text x="69" y="63.4">11</text>
<text x="77.2" y="63.4">5</text>
<text x="80.7" y="65.1">D14</text>
<text x="80.7" y="61.6">D27 RX2</text>
<text x="91.2" y="65.1">D4</text>
<text x="97.2" y="63.4">26</text>
<text x="105.2" y="63.4">11</text>
<text x="110.7" y="61.6">10</text>
<text x="110.7" y="65.1">11</text>
<text x="63.5" y="68.7">12</text>
<text x="69" y="66.9">12</text>
<text x="69" y="70.4">13</text>
<text x="77.2" y="70.4">3</text>
<text x="77.2" y="66.9">4</text>
<text x="80.7" y="68.7">D12</text>
<text x="91.2" y="68.7">D2</text>
<text x="97.2" y="66.9">27</text>
<text x="97.2" y="70.4">28</text>
<text x="105.2" y="66.9">12</text>
<text x="105.2" y="70.4">13</text>
<text x="110.7" y="68.7">12</text>
<text x="63.5" y="72.2">13</text>
<text x="63.5" y="75.7">14</text>
<text x="69" y="73.9">14</text>
<text x="69" y="77.5">15</text>
<text x="77.2" y="77.5">1</text>
<text x="80.7" y="72.2">D13 D15</text>
<text x="97.2" y="77.5">30</text>
<text x="105.2" y="73.9">14</text>
<text x="105.2" y="77.5">15</text>
<text x="110.7" y="72.2">13</text>
<text x="110.7" y="75.7">14</text>
<text x="172.6" y="73.9">Lim_1</text>
<text x="63.5" y="79.2">15</text>
<text x="80.7" y="79.2">VIN</text>
<text x="89.5" y="79.2">3V3</text>
<text x="110.7" y="79.2">15</text>
<text x="356.3" y="81.4">MC33202</text>
<text x="277.6" y="97">Mod</text>
<text x="296.1" y="105.7">1</text>
<text x="300.6" y="107.1">1</text>
<text x="314.8" y="107.1">5</text>
<text x="319.3" y="105.7">5</text>
<text x="296.1" y="109.2">2</text>
<text x="296.1" y="112.7">3</text>
<text x="300.6" y="110.6">2</text>
<text x="314.8" y="110.6">6</text>
<text x="319.3" y="109.2">6</text>
<text x="319.3" y="112.7">7</text>
<text x="296.1" y="116.3">4</text>
<text x="300.6" y="114.2">3</text>
<text x="300.6" y="117.7">4</text>
<text x="314.8" y="114.2">7</text>
<text x="314.8" y="117.7">8</text>
<text x="319.3" y="116.3">8</text>
<text x="161.9" y="176.2">1</text>
<text x="161.9" y="179.8">2</text>
<text x="165.3" y="178">B/2</text>
<text x="192.4" y="179.8">15</text>
<text x="161.9" y="183.3">3</text>
<text x="165.3" y="181.5">C/2</text>
<text x="165.3" y="185.1">LT</text>
<text x="188.5" y="185.1">G</text>
<text x="189.1" y="181.5">F</text>
<text x="192.4" y="183.3">14</text>
<text x="161.9" y="186.8">4</text>
<text x="161.9" y="190.4">5</text>
<text x="165.3" y="188.6">BT</text>
<text x="188.8" y="188.6">A</text>
<text x="192.4" y="190.4">12</text>
<text x="192.4" y="186.8">13</text>
<text x="161.9" y="193.9">6</text>
<text x="161.9" y="197.4">7</text>
<text x="165.3" y="192.1">LESTROBE</text>
<text x="165.3" y="195.7">D/2</text>
<text x="188.7" y="195.7">C</text>
<text x="188.8" y="192.1">B</text>
<text x="192.4" y="197.4">10</text>
<text x="192.4" y="193.9">11</text>
<text x="165.3" y="199.2">A/2</text>
<text x="188.5" y="199.2">D</text>
<text x="189" y="202.7">E</text>
<text x="192.4" y="200.9">9</text>
</g>
<g font-size="3.2" fill="#f00">
<text x="75.2" y="31.6">14</text>
<text x="80.7" y="33.4">VP</text>
<text x="286.7" y="33.4">VCC</text>
<text x="294.7" y="31.6">8</text>
<text x="183.9" y="178">VDD</text>
<text x="192.4" y="176.2">16</text>
</g>
<g font-size="3.2" fill="#39f">
<text x="131.2" y="72.4">hall_VEL</text>
<text x="152.6" y="126.3">hall_VEL</text>
</g>
<g font-size="3.2" fill="#8d2323">
<text x="126.4" y="128.6">1</text>
<text x="126.4" y="135.7">2</text>
</g>
<g font-size="2.5" fill="#00f">
<text x="352.8" y="86.6">Simbolo</text>
<text x="365.1" y="86.6">Funci</text>
<text x="374.1" y="86.6">n</text>
<text x="352.8" y="91.9">1</text>
<text x="365.1" y="91.9">Out 1</text>
<text x="352.8" y="97.2">2</text>
<text x="365.1" y="97.2">-IN 1</text>
<text x="352.8" y="102.5">3</text>
<text x="352.8" y="107.8">4</text>
<text x="365.1" y="102.5">+IN 1</text>
<text x="365.1" y="107.8">Vee</text>
<text x="352.8" y="113.1">5</text>
<text x="365.1" y="113.1">+IN 2</text>
<text x="352.8" y="118.4">6</text>
<text x="365.1" y="118.4">-IN 2</text>
<text x="352.8" y="123.7">7</text>
<text x="365.1" y="123.7">Out 2</text>
<text x="352.8" y="129">8</text>
<text x="365.1" y="129">Vcc</text>
</g>
</svg>
